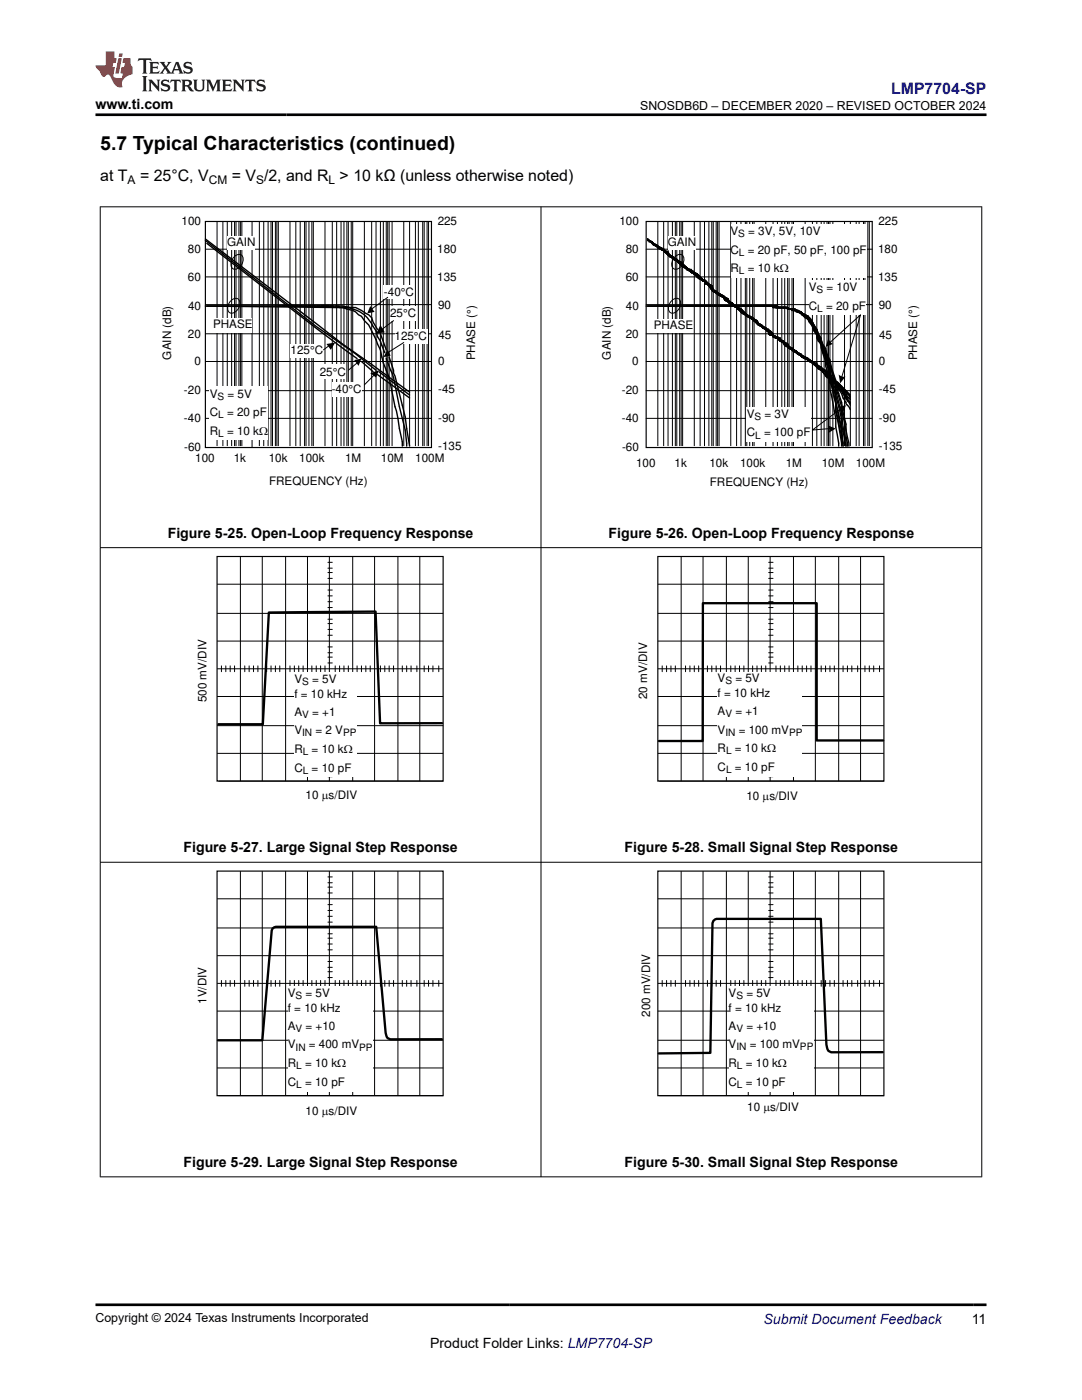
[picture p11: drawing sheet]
<svg xmlns="http://www.w3.org/2000/svg" width="216mm" height="279mm" viewBox="0 0 216 279" stroke-linecap="round" stroke-linejoin="round" font-family="sans-serif">
<g fill="none" stroke="#000" stroke-width=".2">
<path d="M41 44.2h45.1M41 49.7h45.1M41 55.3h45.1M43.3 44.2v44.8M44.5 44.2v44.8M45.3 44.2v44.8M46.2 44.2v44.8M46.7 51.3a1.02 1.02 0 0 1 1.4-.4 1.02 1.02 0 0 1 .3 1.4 1.61 1.61 0 0 1-1.9 1.3 1.61 1.61 0 0 1 .2-2.3zM46.8 44.2v44.8M47.1 44.2v44.8M47.7 44.2v44.8M48 44.2v44.8"/>
<path d="M48.3 44.2v44.8M50.3 44.2v45.1M51.8 44.2v44.8M52.6 44.2v44.8M53.5 44.2v44.8M54.1 44.2v44.8M54.4 44.2v44.8M55 44.2v44.8M55.2 44.2v44.8M55.5 44.2v44.8M57.9 44.2v44.8M59 44.2v44.8"/>
<path d="M59.9 44.2v44.8M60.8 44.2v44.8M61.1 44.2v44.8M61.6 44.2v44.8M62.2 44.2v44.8M62.5 44.2v44.8M64.8 44.2v44.8M66.3 44.2v44.8M67.2 44.2v44.8M68 44.2v44.8M68.6 44.2v44.8M69.2 44.2v44.8"/>
<path d="M69.5 44.2v44.8M70.1 44.2v44.8M70.4 44.2v44.8M72.7 44.2v44.8M74.2 44.2v44.8M75 44.2v44.8M75.9 44.2v44.8M76.5 44.2v44.8M77.1 44.2v44.8M77.4 44.2v44.8M77.7 44.2v44.8M78.2 44.2v44.8"/>
<path d="M80.6 44.2v44.8M81.7 44.2v44.8M82.9 44.2v44.8M83.5 44.2v44.8M84.3 44.2v44.8M84.6 44.2v44.8M85.2 44.2v44.8M85.5 44.2v44.8M41 60.8h45.1M41 66.6h45.1M41 72.1h45.1M41 78h45.1"/>
<path d="M46 60.1a1.02 1.02 0 0 1 1.4-.5 1.02 1.02 0 0 1 .4 1.5 1.61 1.61 0 0 1-2 1.3 1.61 1.61 0 0 1 .2-2.3zM41 83.5h45.1"/>
</g>
<path d="M41 44.2h45.1v45.1h-45.1z" fill="none" stroke="#000" stroke-width=".23"/>
<g fill="#fff">
<path d="M45.3 47.1h5.6v2.6h-5.6z" fill-rule="evenodd"/>
<path d="M42.4 63.4h7.9v2.9h-7.9z" fill-rule="evenodd"/>
<path d="M41.9 77.1h11.6v10.8h-11.6z" fill-rule="evenodd"/>
</g>
<g fill="none" stroke="#000" stroke-width=".28">
<path d="M41 47.7l27.3 21 13.4 9.6M41 48l22.1 17.2 7.6 5.2 4.3 3.5M41.3 48.6l22.1 17.1 7.9 5.9M41 61.1l30 .3 2.6 1.4 .6 .6 .3 .9 .8 1.4M41.3 61.1h27l1.5 .3M55.5 61.1h.3M66 61.1h.3l.3 .3M67.5 61.1l.3 .3M68.3 61.4l2.7 .8 .5 .6 .6 .3 .6 .9a10.6 10.6 0 0 1 2.3 3.8l.9 2a18 18 0 0 0 1.8 5.5l1.7 8.2 .9 4.7v.8M69.5 61.4a6.8 6.8 0 0 1 5 3.8l.5 .8 .3 1.2 .6 .9 .9 2.3M75.9 66.6l1.2 3.2M77.1 71.6a30 30 0 0 1 2.6 9.6l1.2 4.6 .2 3.2"/>
<path d="M77.7 71.3l.8 2.6v.6l.3 .6 2.1 8.1 .8 5.8"/>
</g>
<g fill="#fff">
<path d="M57.9 68.7h6.7v2.6h-6.7z" fill-rule="evenodd"/>
<path d="M66.3 76.2h5.8v2.9h-5.8z" fill-rule="evenodd"/>
<path d="M63.7 72.7h5.2v2.9h-5.2z" fill-rule="evenodd"/>
<path d="M78.8 65.7h6.4v3h-6.4z" fill-rule="evenodd"/>
<path d="M76.5 57h6.1v2.6h-6.1z" fill-rule="evenodd"/>
<path d="M77.9 61.1h5.3v2.9h-5.3z" fill-rule="evenodd"/>
</g>
<g fill="none" stroke="#000" stroke-width=".2">
<path d="M77.4 59.3l-3.2 2.4M128.9 44.2h45.1M128.9 49.7h45.1M128.9 55.3h45.1M131.3 44.2v44.8M132.4 44.2v44.8M133.3 44.2v44.8M134.2 44.2v44.8M134.6 51.3a1.02 1.02 0 0 1 1.5-.4 1.02 1.02 0 0 1 .3 1.4 1.61 1.61 0 0 1-1.9 1.3 1.61 1.61 0 0 1 .1-2.3zM134.8 44.2v44.8M135 44.2v44.8M135.6 44.2v44.8"/>
<path d="M135.9 44.2v44.8M136.2 44.2v44.8M138.5 44.2v44.8M139.7 44.2v44.8M140.6 44.2v44.8M141.4 44.2v44.8M142 44.2v44.8M142.3 44.2v44.8M142.9 44.2v44.8M143.2 44.2v44.8M143.5 44.2v44.8M145.8 44.2v44.8"/>
<path d="M147 44.2v44.8M147.9 44.2v44.8M148.7 44.2v44.8M149 44.2v44.8M149.6 44.2v44.8M150.2 44.2v44.8M150.5 44.2v44.8M152.8 44.2v44.8M154.3 44.2v44.8M155.1 44.2v44.8M156 44.2v44.8M156.6 44.2v44.8"/>
<path d="M157.2 44.2v44.8M157.5 44.2v44.8M158 44.2v44.8M158.3 44.2v44.8M160.7 44.2v44.8M162.1 44.2v44.8M163 44.2v44.8M163.9 44.2v44.8M164.4 44.2v44.8M165 44.2v44.8M165.3 44.2v44.8M165.6 44.2v44.8"/>
<path d="M166.2 44.2v44.8M168.5 44.2v44.8M169.7 44.2v44.8M170.8 44.2v44.8M171.4 44.2v44.8M172.3 44.2v44.8M172.6 44.2v44.8M173.2 44.2v44.8M173.5 44.2v44.8M65.7 68.9l-1.1 .9M71.3 72.4l-1.8 1.5M74.7 74.8l-2 2"/>
<path d="M78.5 64l-2.3 1.7M80.6 68.4l-3.2 2M128.9 60.8h45.1M128.9 66.6h45.1M128.9 72.1h45.1M128.9 78h45.1M134 60.1a1.02 1.02 0 0 1 1.4-.5 1.02 1.02 0 0 1 .3 1.5 1.61 1.61 0 0 1-1.9 1.3 1.61 1.61 0 0 1 .2-2.3zM128.9 83.5h45.1"/>
</g>
<path d="M65.1 68.7l1.8-.3-.9 1.4zM70.7 71.9l1.4-.3-.6 1.4zM73.9 74.5l1.7-.6-.6 1.4zM73.9 61.1l.8 1.1-1.4 .3zM75.9 64.9l.9 1.4-1.8 .3zM77.4 69.8l.5 1.2-1.4 .3z" fill="#000"/>
<g fill="none" stroke="#000" stroke-width=".28">
<path d="M129.2 48h.3M129.5 48l.9 .9M129.5 48l-.3-.3v.3l.6 .3M129.5 48.3h.6M129.5 48l.6 .3M130.1 48.3v.3l.3 .3M130.1 48.3l.3 .3M130.1 48.3l.3 .6M130.4 48.6l.6 .6M130.4 48.6l.6 .3 .8 .8-.5-.5M130.4 48.9l.6 .3M131 49.2h.3"/>
<path d="M131 49.2l.3 .2 1.1 .6 1.2 1.2 .9 .6M131.3 49.2l1.1 .5 1.2 1.2M132.7 50l.6 .3 .3 .6M132.7 50.3l.6 .3M133.6 50.9l.6 .3M134.2 51.2l2 2 1.5 .9M134.2 51.2l.3 .6M134.5 51.5l1.4 .9 1.8 1.7M134.5 51.8l.5 .3M135.3 52.4l1.5 .8M137.1 53.5l.9 .3v.3h.2l.9 .6 .9 .9M137.7 54.1h.3v.3"/>
<path d="M137.7 54.1l.3 .3M138 54.4h.2l.3 .3M138.5 54.7l.9 .9 .9 .5h.3l.3 .3M138.5 54.7l1.5 .9M140 55.6l.3 .2M140 55.6v.2h.3M140.3 55.8l.6 .6M140.3 55.8h.3l.8 .9 .6 .3 .3 .9M140.9 56.4l.3 .3M140.9 56.4v.3h.3M141.2 56.7l.2 .3M141.4 57l.9 1.2 2.1 1.1"/>
<path d="M141.4 57l.6 .3 .3 .6M142.3 57.9l.6 .3 .9 .8M143.2 58.5l2 1.1 .3 .6M144.4 59.3l.2 .6 1.8 1.2M144.4 59.3l1.1 .9M72.1 72.1l2.4 2.1M75.3 74.8l6.4 4.6M75.6 74.2l6.1 4.6M128.9 61.1h25.1M137.7 61.1h.3M140 61.1h.3M140.9 61.1h.3"/>
<path d="M145.5 60.2l.6 .3M146.1 60.5l.9 .6a8.9 8.9 0 0 1 2.6 2.3M146.1 60.5l.3 .6M146.4 61.1l.6 .3 1.1 1.1 2.1 1.2 1.1 1.2 1.5 .8M147.3 61.7l1.4 .8M149 62.8l2.1 1.2 .2 .6M150.5 64l.8 .6M151.3 64.6l.6 .3 1.2 1.1M152.2 65.2l.9 .5h.3v.3a1.03 1.03 0 0 1 .9 .9M153.1 66l.6 .9h.6v.3l.8 .3 .3 .3M153.1 66h.3v.3l.9 .3v.3M154 61.1h.3v.3h1.1"/>
<path d="M154 61.1h.3M154.3 61.1h.2l.3 .3M154.3 61.1h.8l.3 .3M154.3 66.9l.5 .3M154.8 67.2l.6 .6M154.8 67.2l.9 .3v.3l1.5 .9 .3 .5M155.4 67.8h.3v.3M155.4 67.8l.3 .3M155.4 61.4h1.8l.8 .6h1.2l.6 .2M155.7 68.1l.6 .3M156.3 68.4l.3 .5 3.2 2.1M156.3 68.4l1.2 .8"/>
<path d="M156.6 61.4h.3l.3 .3h1.1M157.5 69.2l1.4 .9 1.2 1.2 1.1 .6M158 61.7l.9 .5h.9M158.3 61.7h.3l.3 .3M158.3 61.7l.6 .3M158.9 62l.3 .2M159.2 70.4l2 1.2M159.2 62.2l.6 .3 .9 .9 .5 .3M159.8 62.2l1.4 1.5M160.1 62.8l1.1 .6M160.1 62.5l1.1 .6M160.7 71.6h.5"/>
<path d="M160.7 62.8l.5 .6M161.2 63.4l.3 .3M161.2 63.1l.6 .6 .3 .6M161.2 71.9l1.2 .8M161.2 71.6l.3 .3M161.2 71.9h.3M161.2 63.7l.3 .6M161.2 63.4l.3 .6 .6 .6M161.2 63.1l.3 .6M161.5 64.3l1.5 2.6v.6l.3 .6 .6 .8v.6l.8 2.6v.9l.9 3.5v1.2l1.2 5.8v1.7l.6 3.8M161.5 63.7l.6 .9M161.5 71.9l.6 .2"/>
<path d="M161.5 64.3l.6 .6 .3 .8 .6 .9M161.5 63.7l.6 .6M162.1 72.1l.3 .3M162.1 72.1l.3 .6M162.1 64.3l.3 .9M162.1 64.6l.3 .8 .6 .9 .3 1.2M162.1 64.6l.3 .6M162.1 64.3l.9 1.4 .3 .9M162.4 72.4h.6v.3l.3 .3M162.4 72.4l.6 .3M162.4 72.7l.6 .3M162.4 72.7l.9 .9"/>
<path d="M162.4 65.2l.6 .8M163 66.6v.6l.9 1.5M163 66v.6l.9 1.5M163 73l.3 .3M163 72.7l.3 .3M163 73l.3 .6M163 72.7l.3 .6M163 66.6l.3 .9M163 66l.3 .9M163.3 67.5l.6 .9 .8 2.6v.6a12.4 12.4 0 0 1 1.2 4.3M163.3 66.6l.6 .9v.6l.8 1.4 .3 1.2 .6 1.2 .3 1.4 .9 2.6v.9M163.3 73l.6 .3"/>
<path d="M163.3 73.6l.6 .3 2 2M163.3 73.3l.6 .3M163.3 66.9l.6 .9M163.3 67.5l.6 1.2M163.3 66.9l.6 1.2M163.3 66.6l.6 1.2M163.9 68.7v.5l.2 .9 .6 1.2M163.9 73.6l.2 .3M163.9 73.6a3.1 3.1 0 0 0 1.7 2l.3 .6 .6 .3M163.9 73.3l.2 .6M163.9 73.3l.8 .9M163.9 67.8l1.1 3.5 .6 1.1 .3 1.5"/>
<path d="M163.9 68.7l.8 2.6M163.9 68.1l.8 2.6M164.1 73.6l.6 .3 .9 .9M164.1 73.9l.6 .3M164.7 70.7v.6l.3 .6M164.7 74.2l.3 .9 .6 .2M164.7 74.2l.3 .6M164.7 71.3l.3 1.4M164.7 70.7l.3 1.2M165 72.7l.6 2.4M165 71.9l.6 1.4v.6l1.2 4.1v1.1l.3 .9a18.8 18.8 0 0 1 .8 4.9l.9 4.1v-1.1l-.6-2.7-.3-2.6-1.1-4.6v-.9l-.3-.9M165 71.9l.6 1.7v1.2l.3 .8"/>
<path d="M165 74.8l1.5 1.4M165 74.8l.6 .3M165 72.7l.6 2.1M165.6 75.1v.8l.3 .9M165.6 75.1l.9 .8M165.6 74.8l.3 .5 .6 .3M165.6 74.8l.3 2M165.9 76.8l.9 3.8v1.4l1.1 7M165.9 76.8l.9 3.5v1.4l1.4 7.3v-.6M165.9 75.6l.6 2.4M165.9 73.9l.6 2.3M165.9 75.9l.6 .6"/>
<path d="M165.9 75.9l.6 .3M165.9 75.6l.6 .3M165.9 75.9l.6 2.1M165.9 73.9l.6 1.7M166.5 76.2l.3 .3v.3M166.5 76.5l.3 .3v.3l.6 .6M166.5 76.5h.3v.3M166.5 75.9l.3 .3v.3M166.5 76.2h.3v.3M166.5 75.6l.3 .3v.3M166.5 75.9l.3 .3M166.5 78l.6 3.5a41.2 41.2 0 0 1 1.1 6.9"/>
<path d="M166.5 75.6l.3 .9v.9l1.1 3.8v.8a18.8 18.8 0 0 1 .9 5l.3 2M166.5 78l.3 1.1v1.5l1.1 5.5v1.2l.3 1.1M166.8 76.8l.6 .9M166.8 76.8l1.1 1.2M166.8 76.5l.6 .6M166.8 76.5h.3l.3 .3M166.8 76.2h.3l.3 .3M166.8 76.5l.3 .3h.3M166.8 76.8l1.1 3.5 .3 2 .6 2.4v1.1l.6 2.6v.6M167.4 77.7l1.4 2.6v.3l.6 .6 .3 .5M167.4 76.5l.5 .9M167.4 77.1l.5 .6 .9 1.4"/>
<path d="M167.4 77.7l.5 .3M167.4 76.8l1.4 1.5M167.4 77.1l.5 .3M167.4 76.5l1.4 1.5M167.4 76.8l.5 .3 .3 .6 .6 .3M167.9 77.4l.9 1.4 .3 .9M167.9 78l.3 .5M168.2 78.5l.6 .9v.3h.3M168.2 78.5l.6 .6M168.8 78.3a1.9 1.9 0 0 0 .9 1.4l-.3-.3h-.6v-.3M168.8 79.1l.3 .9 .6 .9M168.8 78.3l.3 .2"/>
<path d="M168.8 78l.9 .8M168.8 78v.3l.3 .2M169.1 79.7l.6 .6M169.1 78.5l.6 .6M169.1 79.7l.6 .9M169.1 78.5l.6 .9"/>
</g>
<path d="M128.9 44.2h45.1v45.1h-45.1z" fill="none" stroke="#000" stroke-width=".23"/>
<g fill="#fff">
<path d="M133.3 47.1h5.5v2.6h-5.5z" fill-rule="evenodd"/>
<path d="M130.4 63.7h7.8v2.6h-7.8z" fill-rule="evenodd"/>
<path d="M161.5 55.8h11.4v7h-11.4z" fill-rule="evenodd"/>
<path d="M149 81.2h12.8v7h-12.8z" fill-rule="evenodd"/>
</g>
<path d="M165.6 68.4l6.1-5.6-3.8 12.5M167.9 81.5l-5.8 4.3 3.5-.3" fill="none" stroke="#000" stroke-width=".2"/>
<g fill="#000">
<path d="M165.3 67.5a1.69 1.69 0 0 0 1 1.2l-1.6 .5z" fill-rule="evenodd"/>
<path d="M167.3 74.7a1.69 1.69 0 0 0 1.5 .5v-.1l-1.2 1.4z" fill-rule="evenodd"/>
<path d="M165.3 84.9l1.5 .6-1.5 .9a1.7 1.7 0 0 0 0-1.5z" fill-rule="evenodd"/>
<path d="M167.2 81.2l1.6-.3-.7 1.5a1.69 1.69 0 0 0-.9-1.2z" fill-rule="evenodd"/>
</g>
<path d="M145.8 44.8h27.1v10.8h-27.1z" fill-rule="evenodd" fill="#fff"/>
<path d="M88.2 144.3l-12.4 .1-.9-22.3-21.3 .1-1.2 22.3h-8.8" fill="none" stroke="#000" stroke-width=".47"/>
<g fill="none" stroke="#000" stroke-width=".2">
<path d="M43.3 116.6h45.1M48 111.1v44.8M52.3 111.1v44.8M57 111.1v44.8M61.4 111.1v44.8M65.4 112.2h.9M65.4 115.4h.9M65.4 114.3h.9M65.4 113.4h.9M65.4 118.9h.9M65.4 117.8h.9M65.7 111.1v44.8"/>
<path d="M70.4 111.1v44.8M74.7 111.1v44.8M79.4 111.1v44.8M83.8 111.1v44.8M43.3 139h45.1M43.3 133.5h45.1M43.3 127.9h45.1M43.3 122.4h45.1M44.2 132.9v1.2M45.1 132.9v1.2M45.9 132.9v1.2M46.8 132.9v1.2"/>
<path d="M48.8 132.9v1.2M49.7 132.9v1.2M50.6 132.9v1.2M51.5 132.9v1.2M53.2 132.9v1.2M54.1 132.9v1.2M55 132.9v1.2M55.8 132.9v1.2M57.9 132.9v1.2M58.7 132.9v1.2M59.6 132.9v1.2M60.5 132.9v1.2"/>
<path d="M62.2 132.9v1.2M63.1 132.9v1.2M64 132.9v1.2M64.8 132.9v1.2M65.4 121.2h.9M65.4 120.1h.9M65.4 126.8h.9M65.4 125.6h.9M65.4 124.4h.9M65.4 123.6h.9M65.4 132.3h.9M65.4 131.1h.9"/>
<path d="M65.4 130.3h.9M65.4 129.1h.9M65.4 138.1h.9M65.4 137.3h.9M65.4 136.1h.9M65.4 134.9h.9M66.9 132.9v1.2M67.8 132.9v1.2M68.6 132.9v1.2M69.5 132.9v1.2M71.3 132.9v1.2M72.1 132.9v1.2"/>
<path d="M73 132.9v1.2M73.9 132.9v1.2M75.9 132.9v1.2M76.8 132.9v1.2M77.7 132.9v1.2M78.5 132.9v1.2M80.3 132.9v1.2M81.1 132.9v1.2M82 132.9v1.2M83.2 132.9v1.2M84.6 132.9v1.2M85.5 132.9v1.2"/>
<path d="M86.4 132.9v1.2M87.5 132.9v1.2M43.3 150.4h45.1M43.3 144.8h45.1M43.6 155.9h44.8M65.4 143.7h.9M65.4 142.5h.9M65.4 141.3h.9M65.4 140.2h.9M65.4 149.2h.9M65.4 148h.9M65.4 147.2h.9"/>
<path d="M65.4 146h.9M65.4 155h.9M65.4 153.8h.9M65.4 152.7h.9M65.4 151.5h.9"/>
</g>
<path d="M43.3 111.1h45.1v44.8h-45.1z" fill="none" stroke="#000" stroke-width=".23"/>
<path d="M58.7 134.1h12.6v20.9h-12.6z" fill-rule="evenodd" fill="#fff"/>
<g fill="none" stroke="#000" stroke-width=".2">
<path d="M131.3 116.6h45.1M135.9 111.1v44.8M140.3 111.1v44.8M144.9 111.1v44.8M149.3 111.1v44.8M153.4 112.2h.9M153.4 115.4h.9M153.4 114.3h.9M153.4 113.4h.9M153.4 118.9h.9M153.4 117.8h.9M153.7 111.1v44.8"/>
<path d="M158.3 111.1v44.8M162.7 111.1v44.8M167.4 111.1v44.8M171.7 111.1v44.8M131.3 139h45.1M131.3 133.5h45.1M131.3 127.9h45.1M131.3 122.4h45.1M132.1 132.9v1.2M133 132.9v1.2M133.9 132.9v1.2M134.8 132.9v1.2"/>
<path d="M136.8 132.9v1.2M137.7 132.9v1.2M138.5 132.9v1.2M139.4 132.9v1.2M141.2 132.9v1.2M142 132.9v1.2M142.9 132.9v1.2M143.8 132.9v1.2M145.8 132.9v1.2M146.7 132.9v1.2M147.6 132.9v1.2M148.4 132.9v1.2"/>
<path d="M150.2 132.9v1.2M151.1 132.9v1.2M151.9 132.9v1.2M152.8 132.9v1.2M153.4 121.2h.9M153.4 120.1h.9M153.4 126.8h.9M153.4 125.6h.9M153.4 124.4h.9M153.4 123.6h.9M153.4 132.3h.9M153.4 131.1h.9"/>
<path d="M153.4 130.3h.9M153.4 129.1h.9M153.4 138.1h.9M153.4 137.3h.9M153.4 136.1h.9M153.4 134.9h.9M154.8 132.9v1.2M155.7 132.9v1.2M156.6 132.9v1.2M157.5 132.9v1.2M159.2 132.9v1.2M160.1 132.9v1.2"/>
<path d="M160.9 132.9v1.2M161.8 132.9v1.2M163.9 132.9v1.2M164.7 132.9v1.2M165.6 132.9v1.2M166.5 132.9v1.2M168.2 132.9v1.2M169.1 132.9v1.2M170 132.9v1.2M171.1 132.9v1.2M172.6 132.9v1.2M173.5 132.9v1.2"/>
<path d="M174.3 132.9v1.2M175.5 132.9v1.2M131.3 150.4h45.1M131.3 144.8h45.1M131.6 155.9h44.8M153.4 143.7h.9M153.4 142.5h.9M153.4 141.3h.9M153.4 140.2h.9M153.4 149.2h.9M153.4 148h.9M153.4 147.2h.9"/>
<path d="M153.4 146h.9M153.4 155h.9M153.4 153.8h.9M153.4 152.7h.9M153.4 151.5h.9"/>
</g>
<path d="M131.3 111.1h45.1v44.8h-45.1z" fill="none" stroke="#000" stroke-width=".23"/>
<path d="M143.2 134.1h16.9v20.9h-16.9z" fill-rule="evenodd" fill="#fff"/>
<path d="M176.2 147.8h-13.2v-27.4h-22.7l-.1 27.5h-8.7M88.2 207.4h-10.3a1.25 1.25 0 0 1-1-1.3l-1.8-21.1h-20.1l-.6 .3-.2 .4-1.9 21.9h-8.8" fill="none" stroke="#000" stroke-width=".47"/>
<g fill="none" stroke="#000" stroke-width=".2">
<path d="M43.3 179.4h45.1M48 173.8v44.9M52.3 173.8v44.9M57 173.8v44.9M61.4 173.8v44.9M65.4 175h.9M65.4 178.2h.9M65.4 177h.9M65.4 176.2h.9M65.7 173.8v44.9M70.4 173.8v44.9M74.7 173.8v44.9"/>
<path d="M79.4 173.8v44.9M83.8 173.8v44.9M43.3 196.3h45.1M43.3 190.7h45.1M43.3 185.2h45.1M44.2 195.7v1.1M45.1 195.7v1.1M45.9 195.7v1.1M46.8 195.7v1.1M48.8 195.7v1.1M49.7 195.7v1.1M50.6 195.7v1.1"/>
<path d="M51.5 195.7v1.1M53.2 195.7v1.1M54.1 195.7v1.1M55 195.7v1.1M55.8 195.7v1.1M57.9 195.7v1.1M58.7 195.7v1.1M59.6 195.7v1.1M60.5 195.7v1.1M62.2 195.7v1.1M63.1 195.7v1.1M64 195.7v1.1"/>
<path d="M64.8 195.7v1.1M65.4 184h.9M65.4 182.9h.9M65.4 181.7h.9M65.4 180.5h.9M65.4 189.6h.9M65.4 188.4h.9M65.4 187.2h.9M65.4 186.4h.9M65.4 195.1h.9M65.4 193.9h.9M65.4 193.1h.9"/>
<path d="M65.4 191.9h.9M65.4 198.9h.9M65.4 197.7h.9M66.9 195.7v1.1M67.8 195.7v1.1M68.6 195.7v1.1M69.5 195.7v1.1M71.3 195.7v1.1M72.1 195.7v1.1M73 195.7v1.1M73.9 195.7v1.1M75.9 195.7v1.1"/>
<path d="M76.8 195.7v1.1M77.7 195.7v1.1M78.5 195.7v1.1M80.3 195.7v1.1M81.1 195.7v1.1M82 195.7v1.1M83.2 195.7v1.1M84.6 195.7v1.1M85.5 195.7v1.1M86.4 195.7v1.1M87.5 195.7v1.1M43.3 213.1h45.1"/>
<path d="M43.3 207.6h45.1M43.3 201.8h45.1M43.6 218.7h44.8M65.4 200.9h.9M65.4 200h.9M65.4 206.4h.9M65.4 205.3h.9M65.4 204.1h.9M65.4 202.9h.9M65.4 212h.9M65.4 210.8h.9M65.4 209.9h.9"/>
<path d="M65.4 208.8h.9M65.4 217.8h.9M65.4 216.6h.9M65.4 215.5h.9M65.4 214.3h.9"/>
</g>
<path d="M43.3 173.8h45.1v44.9h-45.1z" fill="none" stroke="#000" stroke-width=".23"/>
<path d="M57.6 196.8h16.9v21h-16.9z" fill-rule="evenodd" fill="#fff"/>
<path d="M176.1 210h-10.3a1.48 1.48 0 0 1-.9-1.5l-1.1-25.1h-20.8l-.7 .4-.1 .4-.5 25.9-10.3 .1" fill="none" stroke="#000" stroke-width=".47"/>
<g fill="none" stroke="#000" stroke-width=".2">
<path d="M131.3 179.4h45.1M135.9 173.8v44.9M140.3 173.8v44.9M144.9 173.8v44.9M149.3 173.8v44.9M153.4 175h.9M153.4 178.2h.9M153.4 177h.9M153.4 176.2h.9M153.7 173.8v44.9M158.3 173.8v44.9M162.7 173.8v44.9"/>
<path d="M167.4 173.8v44.9M171.7 173.8v44.9M131.3 196.3h45.1M131.3 190.7h45.1M131.3 185.2h45.1M132.1 195.7v1.1M133 195.7v1.1M133.9 195.7v1.1M134.8 195.7v1.1M136.8 195.7v1.1M137.7 195.7v1.1M138.5 195.7v1.1"/>
<path d="M139.4 195.7v1.1M141.2 195.7v1.1M142 195.7v1.1M142.9 195.7v1.1M143.8 195.7v1.1M145.8 195.7v1.1M146.7 195.7v1.1M147.6 195.7v1.1M148.4 195.7v1.1M150.2 195.7v1.1M151.1 195.7v1.1M151.9 195.7v1.1"/>
<path d="M152.8 195.7v1.1M153.4 184h.9M153.4 182.9h.9M153.4 181.7h.9M153.4 180.5h.9M153.4 189.6h.9M153.4 188.4h.9M153.4 187.2h.9M153.4 186.4h.9M153.4 195.1h.9M153.4 193.9h.9M153.4 193.1h.9"/>
<path d="M153.4 191.9h.9M153.4 198.9h.9M153.4 197.7h.9M154.8 195.7v1.1M155.7 195.7v1.1M156.6 195.7v1.1M157.5 195.7v1.1M159.2 195.7v1.1M160.1 195.7v1.1M160.9 195.7v1.1M161.8 195.7v1.1M163.9 195.7v1.1"/>
<path d="M164.7 195.7v1.1M165.6 195.7v1.1M166.5 195.7v1.1M168.2 195.7v1.1M169.1 195.7v1.1M170 195.7v1.1M171.1 195.7v1.1M172.6 195.7v1.1M173.5 195.7v1.1M174.3 195.7v1.1M175.5 195.7v1.1M131.3 213.1h45.1"/>
<path d="M131.3 207.6h45.1M131.3 201.8h45.1M131.6 218.7h44.8M153.4 200.9h.9M153.4 200h.9M153.4 206.4h.9M153.4 205.3h.9M153.4 204.1h.9M153.4 202.9h.9M153.4 212h.9M153.4 210.8h.9M153.4 209.9h.9"/>
<path d="M153.4 208.8h.9M153.4 217.8h.9M153.4 216.6h.9M153.4 215.5h.9M153.4 214.3h.9"/>
</g>
<path d="M131.3 173.8h45.1v44.9h-45.1z" fill="none" stroke="#000" stroke-width=".23"/>
<path d="M145.5 196.8h16.9v21h-16.9z" fill-rule="evenodd" fill="#fff"/>
<path d="M19.9 41.3h176.1M20 41.2v193.7M107.9 41.2v193.7M195.9 41.2v193.7M19.9 109.3h176.1M19.9 172.1h176.1M19.9 234.9h176.1" fill="none" stroke="#000" stroke-width=".2"/>
<path d="M27.7 11.6l-.2 .6 .5-.2h.6v.1v2.2l-.2 .4h1l-.2-.4v-2.2v-.1h.5l.5 .2-.1-.6zM29.8 12.4l.2 .3v1.6l-.2 .4h1.9l.1-.6a1.08 1.08 0 0 1-1.3 .2v-.7h.6l.4 .2v-.7l-.4 .2h-.6v-.5l.2-.2a1 1 0 0 1 1 .3l-.1-.5zM31.8 12.4l1 1.1-1 1.2h.9l-.2-.2 .4-.8 .5 .8-.2 .2h1.6l-.2-.2 .1-.5h1l.1 .5-.1 .2h.9l-.2-.4-.8-1.9h-.5l-1 2.1-.8-1.1 .9-1h-.8l.2 .2-.5 .6-.3-.6 .1-.2zM35.2 12.8l.4 1h-.8zM36.8 12.5a.65 .65 0 0 0-.2 .7 .65 .65 0 0 0 .6 .5l.7 .1 .1 .3a.79 .79 0 0 1-.7 .4 .79 .79 0 0 1-.7-.5l.1 .7 .2-.1a.93 .93 0 0 0 1.1 0 .93 .93 0 0 0 .4-.9 1.46 1.46 0 0 0-1.2-.6l-.1-.3a1.09 1.09 0 0 1 1.2 .2l-.2-.6-.1 .1-.6-.2zM28.4 15.2l.2 .4v2.2l-.2 .4h1l-.2-.4v-2.2l.2-.4zM29.6 15.9l.2 .4v1.5l-.2 .4h.8l-.3-.4v-1.3l1.7 1.8v-2l.2-.4h-.8l.2 .2 .1 1.1-1.2-1.3zM32.3 16a.65 .65 0 0 0-.2 .8 .65 .65 0 0 0 .7 .4l.6 .2 .1 .2a.79 .79 0 0 1-.7 .4 .79 .79 0 0 1-.7-.5l.1 .7 .2-.1a.93 .93 0 0 0 1.1 .1 .93 .93 0 0 0 .4-1 1.46 1.46 0 0 0-1.2-.5l-.1-.4a1.09 1.09 0 0 1 1.2 .2l-.2-.6-.1 .1-.6-.1zM34.1 15.9l-.1 .6a.63 .63 0 0 1 .7-.3l.1 1.6-.3 .4h1l-.2-.4v-1.6a.66 .66 0 0 1 .8 .3l-.1-.6zM36.2 15.9l.2 .4v1.5l-.2 .4h.9l-.2-.2v-.7h.5l.1 .2a.79 .79 0 0 0 1.2 .6l-1-.9a.61 .61 0 0 0 .6-.6 .61 .61 0 0 0-.5-.7zM36.9 16.2h.2a.47 .47 0 0 1 .5 .1 .47 .47 0 0 1 .1 .5l-.2 .1-.6 .1zM38.5 15.9l.2 .2a2.27 2.27 0 0 0 .4 2 1.04 1.04 0 0 0 1.7-.7v-1.3l.2-.2h-.8l.2 .4v1.1a.6 .6 0 0 1-.6 .6 .6 .6 0 0 1-.6-.6v-1.1l.3-.4zM41.1 15.9l.2 .4v1.5l-.2 .4h.7l-.2-.4v-1.4l.9 1.9 .8-1.9v1.4l-.2 .4h1l-.3-.4v-1.5l.3-.4h-.8l-.7 1.5-.7-1.5zM44.3 15.9l.2 .4v1.5l-.2 .4h1.9l.1-.6a1.09 1.09 0 0 1-1.3 .2v-.7h.6l.4 .2v-.6l-.4 .2h-.6v-.6l.2-.1a1.01 1.01 0 0 1 1 .3l-.1-.6zM46.4 15.9l.3 .4v1.5l-.3 .4h.8l-.2-.4v-1.3l1.6 1.8v-2l.2-.4h-.7l.2 .2v1.1l-1.2-1.3zM49 15.9l-.1 .6a.63 .63 0 0 1 .8-.3v1.6l-.3 .4h1l-.2-.4v-1.6a.66 .66 0 0 1 .8 .3l-.1-.6zM51.4 16a.65 .65 0 0 0-.2 .8 .65 .65 0 0 0 .6 .4l.6 .2 .2 .2a.79 .79 0 0 1-.8 .4 .79 .79 0 0 1-.6-.5l.1 .7 .2-.1a.93 .93 0 0 0 1 .1 .93 .93 0 0 0 .5-1 1.46 1.46 0 0 0-1.3-.5l-.1-.4a1.09 1.09 0 0 1 1.3 .2l-.2-.6-.2 .1-.5-.1z" fill="#231f20"/>
<path d="M21.1 10.3v2.7h-2.1l.1 .4 .9 1a.95 .95 0 0 0 .9 .9 .59 .59 0 0 1 .6-.4 .59 .59 0 0 1 .5 .3l.4 .8a1.59 1.59 0 0 0 2.1 1.4 1.61 1.61 0 0 1 1-2.3l1-.3-.1-1.5a1.59 1.59 0 0 1-.4-1.7h-1.4l-.2 .9h.5l-.1 .9h-.5l-.2 .9v.3l.4 .1-.2 .9h-.6a.73 .73 0 0 1-1.1-.7l.3-1.5h-.5l.2-.9h.5l.2-.9h-.5v-1.3zM23.6 11.6l-.6 3.1h.7l.6-3.1zM23.8 10.7l-.1 .6h.7l.1-.6z" fill="#ed1c24"/>
<path d="M19 22.9h177.8M19 260.4h177.8" fill="none" stroke="#000" stroke-width=".53"/>
<text font-size="3.9" x="20" y="29.9">5.7 Typical Characteristics (continued)</text>
<text font-size="3.2" fill="#00f" x="177.8" y="18.7">LMP7704-SP</text>
<g font-size="3.2">
<text x="20" y="36.1">at T</text>
<text x="27.9" y="36.1">= 25°C, V</text>
<text x="46.2" y="36.1">= V /2, and R &gt; 10 kΩ (unless otherwise noted)</text>
</g>
<g font-size="2.8">
<text x="19" y="21.8">www.ti.com</text>
<text x="33.5" y="107.3">Figure 5-25. Open-Loop Frequency Response</text>
<text x="121.4" y="107.3">Figure 5-26. Open-Loop Frequency Response</text>
<text x="36.6" y="170.1">Figure 5-27. Large Signal Step Response</text>
<text x="124.6" y="170.1">Figure 5-28. Small Signal Step Response</text>
<text x="36.6" y="232.9">Figure 5-29. Large Signal Step Response</text>
<text x="124.6" y="232.9">Figure 5-30. Small Signal Step Response</text>
<text x="85.8" y="269">Product Folder Links: LMP7704-SP</text>
<text x="193.9" y="264.2">11</text>
</g>
<text font-size="2.8" fill="#00f" x="152.4" y="264.2">Submit Document Feedback</text>
<g font-size="2.5">
<text x="127.7" y="21.9">SNOSDB6D – DECEMBER 2020 – REVISED OCTOBER 2024</text>
<text x="19" y="263.9">Copyright © 2024 Texas Instruments Incorporated</text>
</g>
<g font-size="2.4">
<text x="25.5" y="36.7">A</text>
<text x="41.7" y="36.7">CM</text>
<text x="51.1" y="36.7">S</text>
<text x="65.6" y="36.7">L</text>
</g>
<g font-size="2.3">
<text x="36.2" y="45">100</text>
<text x="87.3" y="45">225</text>
<text x="123.6" y="45">100</text>
<text x="145.7" y="46.9">V</text>
<text x="149.3" y="46.9">= 3V, 5V, 10V</text>
<text x="175.3" y="45">225</text>
<text x="37.5" y="50.5">80</text>
<text x="45.3" y="49.1">GAIN</text>
<text x="87.3" y="50.4">180</text>
<text x="124.9" y="50.5">80</text>
<text x="133.2" y="49.1">GAIN</text>
<text x="145.7" y="50.6">C</text>
<text x="149.2" y="50.6">= 20 pF, 50 pF, 100 pF</text>
<text x="175.2" y="50.4">180</text>
<text x="37.5" y="56.2">60</text>
<text x="76.6" y="59">-40°C</text>
<text x="87.3" y="56.1">135</text>
<text x="124.9" y="56.2">60</text>
<text x="145.7" y="54.3">R</text>
<text x="149.2" y="54.3">= 10 k</text>
<text x="155.6" y="54.3">:</text>
<text x="161.4" y="58.1">V</text>
<text x="164.9" y="58.1">= 10V</text>
<text x="175.2" y="56.1">135</text>
<text x="37.5" y="61.8">40</text>
<text x="42.5" y="65.5">PHASE</text>
<text x="77.8" y="63.3">25°C</text>
<text x="87.4" y="61.7">90</text>
<text x="124.9" y="61.8">40</text>
<text x="130.5" y="65.8">PHASE</text>
<text x="161.4" y="61.8">C</text>
<text x="164.8" y="61.8">= 20 pF</text>
<text x="175.4" y="61.7">90</text>
<text x="34.1" y="71.8" transform="rotate(-90 34.1 71.8)">GAIN (dB)</text>
<text x="37.5" y="67.5">20</text>
<text x="58" y="70.7">125°C</text>
<text x="78.7" y="67.8">125°C</text>
<text x="87.5" y="67.6">45</text>
<text x="94.8" y="71.9" transform="rotate(-90 94.8 71.9)">PHASE (°)</text>
<text x="121.9" y="71.8" transform="rotate(-90 121.9 71.8)">GAIN (dB)</text>
<text x="124.9" y="67.5">20</text>
<text x="175.4" y="67.6">45</text>
<text x="183" y="71.9" transform="rotate(-90 183 71.9)">PHASE (°)</text>
<text x="38.8" y="72.9">0</text>
<text x="63.8" y="75">25°C</text>
<text x="87.4" y="72.9">0</text>
<text x="126.2" y="72.9">0</text>
<text x="175.4" y="72.9">0</text>
<text x="36.7" y="78.6">-20</text>
<text x="41.9" y="79.4">V</text>
<text x="41.9" y="83.1">C</text>
<text x="45.3" y="83.1">= 20 pF</text>
<text x="45.4" y="79.4">= 5V</text>
<text x="66.2" y="78.4">-40°C</text>
<text x="87.4" y="78.5">-45</text>
<text x="124.1" y="78.6">-20</text>
<text x="149" y="83.4">V</text>
<text x="152.6" y="83.4">= 3V</text>
<text x="175.4" y="78.5">-45</text>
<text x="36.7" y="84.3">-40</text>
<text x="36.8" y="89.9">-60</text>
<text x="41.9" y="86.8">R</text>
<text x="45.3" y="86.8">= 10 k:</text>
<text x="87.4" y="89.9">-135</text>
<text x="87.4" y="84.1">-90</text>
<text x="124.1" y="84.3">-40</text>
<text x="124.1" y="89.9">-60</text>
<text x="149" y="87.1">C</text>
<text x="152.5" y="87.1">= 100 pF</text>
<text x="175.4" y="89.9">-135</text>
<text x="175.4" y="84.1">-90</text>
<text x="39" y="92.2">100</text>
<text x="46.7" y="92.3">1k</text>
<text x="53.6" y="92.2">10k</text>
<text x="59.7" y="92.1">100k</text>
<text x="68.8" y="92.2">1M</text>
<text x="76" y="92.1">10M</text>
<text x="82.9" y="92.2">100M</text>
<text x="126.9" y="93.2">100</text>
<text x="134.6" y="93.3">1k</text>
<text x="141.6" y="93.3">10k</text>
<text x="147.7" y="93.1">100k</text>
<text x="156.8" y="93.3">1M</text>
<text x="164" y="93.1">10M</text>
<text x="170.8" y="93.3">100M</text>
<text x="53.7" y="96.8">FREQUENCY (Hz)</text>
<text x="141.6" y="97.1">FREQUENCY (Hz)</text>
<text x="58.7" y="136.3">V</text>
<text x="62.3" y="136.3">= 5V</text>
<text x="143.2" y="136.1">V</text>
<text x="146.7" y="136.1">= 5V</text>
<text x="41.2" y="140.2" transform="rotate(-90 41.2 140.2)">500 mV/DIV</text>
<text x="58.7" y="139.3">f = 10 kHz</text>
<text x="58.7" y="142.8">A</text>
<text x="62.3" y="142.8">= +1</text>
<text x="129.1" y="139.5" transform="rotate(-90 129.1 139.5)">20 mV/DIV</text>
<text x="143.2" y="139.2">f = 10 kHz</text>
<text x="143.2" y="142.7">A</text>
<text x="146.7" y="142.7">= +1</text>
<text x="58.7" y="146.5">V</text>
<text x="63" y="146.5">= 2 V</text>
<text x="143.2" y="146.4">V</text>
<text x="147.4" y="146.4">= 100 mV</text>
<text x="58.7" y="150.2">R</text>
<text x="58.7" y="154">C</text>
<text x="62.2" y="150.2">= 10 k:</text>
<text x="62.2" y="154">= 10 pF</text>
<text x="143.2" y="150.1">R</text>
<text x="143.2" y="153.8">C</text>
<text x="146.6" y="150.1">= 10 k:</text>
<text x="146.6" y="153.8">= 10 pF</text>
<text x="61" y="159.5">10 Ps/DIV</text>
<text x="148.9" y="159.6">10 Ps/DIV</text>
<text x="41.2" y="200.4" transform="rotate(-90 41.2 200.4)">1V/DIV</text>
<text x="57.4" y="199">V</text>
<text x="57.4" y="202">f = 10 kHz</text>
<text x="61" y="199">= 5V</text>
<text x="129.8" y="202.9" transform="rotate(-90 129.8 202.9)">200 mV/DIV</text>
<text x="145.4" y="199">V</text>
<text x="145.4" y="202">f = 10 kHz</text>
<text x="148.9" y="199">= 5V</text>
<text x="57.4" y="205.5">A</text>
<text x="57.4" y="209.3">V</text>
<text x="61" y="205.5">= +10</text>
<text x="61.6" y="209.3">= 400 mV</text>
<text x="145.4" y="205.5">A</text>
<text x="145.4" y="209.2">V</text>
<text x="148.9" y="205.5">= +10</text>
<text x="149.6" y="209.2">= 100 mV</text>
<text x="57.4" y="213">R</text>
<text x="60.9" y="213">= 10 k:</text>
<text x="145.4" y="212.9">R</text>
<text x="148.8" y="212.9">= 10 k:</text>
<text x="57.4" y="216.7">C</text>
<text x="60.9" y="216.7">= 10 pF</text>
<text x="145.4" y="216.6">C</text>
<text x="148.8" y="216.6">= 10 pF</text>
<text x="149.1" y="221.8">10 Ps/DIV</text>
<text x="61" y="222.5">10 Ps/DIV</text>
</g>
<g font-size="2">
<text x="147.3" y="47.3">S</text>
<text x="147.4" y="51">L</text>
<text x="147.4" y="54.8">L</text>
<text x="162.9" y="58.5">S</text>
<text x="163.1" y="62.2">L</text>
<text x="43.4" y="79.8">S</text>
<text x="43.5" y="83.5">L</text>
<text x="150.6" y="83.8">S</text>
<text x="43.5" y="87.2">L</text>
<text x="150.7" y="87.5">L</text>
<text x="60.3" y="136.7">S</text>
<text x="144.7" y="136.6">S</text>
<text x="60.3" y="143.2">V</text>
<text x="144.7" y="143.1">V</text>
<text x="60.3" y="147">IN</text>
<text x="68.5" y="147">PP</text>
<text x="144.7" y="146.8">IN</text>
<text x="157.4" y="146.8">PP</text>
<text x="60.4" y="150.7">L</text>
<text x="60.4" y="154.4">L</text>
<text x="144.9" y="150.5">L</text>
<text x="144.9" y="154.3">L</text>
<text x="59" y="199.4">S</text>
<text x="146.9" y="199.4">S</text>
<text x="59" y="206">V</text>
<text x="59" y="209.7">IN</text>
<text x="71.7" y="209.7">PP</text>
<text x="146.9" y="205.9">V</text>
<text x="146.9" y="209.6">IN</text>
<text x="159.6" y="209.6">PP</text>
<text x="59.1" y="213.4">L</text>
<text x="147.1" y="213.3">L</text>
<text x="59.1" y="217.1">L</text>
<text x="147.1" y="217.1">L</text>
</g>
</svg>
